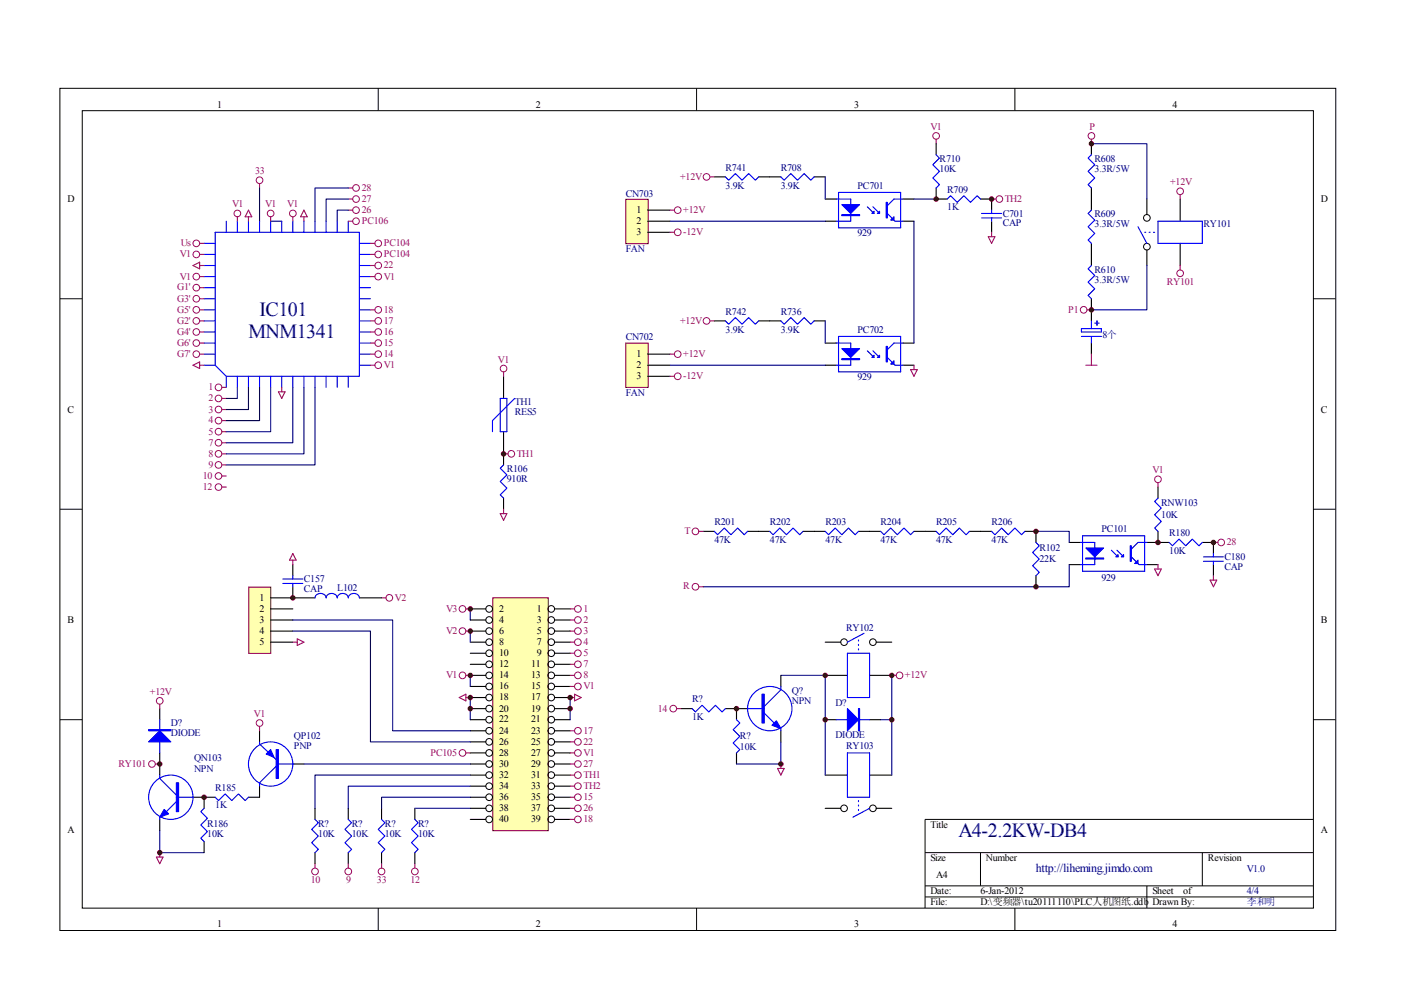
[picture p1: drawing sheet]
<svg xmlns="http://www.w3.org/2000/svg" width="297mm" height="210mm" viewBox="0 0 297 210" stroke-linecap="round" stroke-linejoin="round" font-family="sans-serif">
<g fill="none" stroke="#000" stroke-width=".21">
<path d="M12.7 18.7h270.5v178.6h-270.5zM80.2 18.7v4.7M147.7 18.7v4.7M215.2 18.7v4.7M17.4 23.5h261.1v169h-261.1zM12.7 63.3h4.7M278.4 63.3h4.7M12.7 108h4.7M278.4 108h4.7M12.7 152.6h4.7M278.4 152.6h4.7M278.4 173.7h-82.3v18.8"/>
<path d="M80.2 192.5v4.7M147.7 192.5v4.7M196.1 180.8h82.3M196.1 187.8h82.3M196.1 190.2h82.3M207.9 180.8v7M215.2 192.5v4.7M243.2 187.8v4.7M254.9 180.8v7"/>
</g>
<g fill="none" stroke="#00f" stroke-width=".23">
<path d="M43.3 58.6h2.3M43.3 56.3h2.3M43.3 53.9h2.3M43.3 51.6h2.3M45.6 49.3h30.6v30.5h-28.2l-2.4-2.4zM48 46.9v2.4M50.3 46.9v2.4M52.7 46.9v2.4M55 46.9v2.4M57.4 46.9v2.4M59.7 46.9v2.4M62.1 46.9v2.4"/>
<path d="M64.4 46.9v2.4M66.8 46.9v2.4M69.1 46.9v2.4M71.5 46.9v2.4M73.8 46.9v2.4M76.2 58.6h2.3M76.2 56.3h2.3M76.2 53.9h2.3M76.2 51.6h2.3M43.3 77.4h2.3M43.3 75.1h2.3M43.3 72.7h2.3"/>
<path d="M43.3 70.4h2.3M43.3 68h2.3M43.3 65.7h2.3M43.3 63.3h2.3M43.3 61h2.3M48 79.8v2.3M50.3 79.8v2.3M52.7 79.8v2.3M55 79.8v2.3M57.4 79.8v2.3M59.7 79.8v2.3M62.1 79.8v2.3"/>
<path d="M64.4 79.8v2.3M66.8 79.8v2.3M69.1 79.8v2.3M71.5 79.8v2.3M73.8 79.8v2.3M76.2 77.4h2.3M76.2 75.1h2.3M76.2 72.7h2.3M76.2 70.4h2.3M76.2 68h2.3M76.2 65.7h2.3M76.2 63.3h2.3"/>
<path d="M76.2 61h2.3"/>
</g>
<g fill="none" stroke="#a1006a" stroke-width=".21">
<circle cx="55" cy="38.2" r=".71"/>
<circle cx="75.5" cy="39.9" r=".71"/>
<circle cx="41.6" cy="51.6" r=".71"/>
<circle cx="41.6" cy="53.9" r=".7"/>
<circle cx="41.6" cy="58.6" r=".7"/>
<circle cx="50.3" cy="45.3" r=".71"/>
<circle cx="57.4" cy="45.3" r=".71"/>
<circle cx="62.1" cy="45.3" r=".71"/>
<circle cx="75.5" cy="44.6" r=".71"/>
<circle cx="75.5" cy="46.9" r=".71"/>
<circle cx="75.5" cy="42.2" r=".71"/>
<circle cx="80.2" cy="51.6" r=".71"/>
<circle cx="80.2" cy="53.9" r=".71"/>
<circle cx="80.2" cy="56.3" r=".71"/>
<circle cx="80.2" cy="58.6" r=".71"/>
<circle cx="41.6" cy="65.7" r=".71"/>
<circle cx="41.6" cy="68" r=".71"/>
<circle cx="41.6" cy="72.7" r=".7"/>
<circle cx="41.6" cy="61" r=".7"/>
<circle cx="41.6" cy="75.1" r=".7"/>
<circle cx="41.6" cy="63.3" r=".7"/>
<circle cx="41.6" cy="70.4" r=".7"/>
<circle cx="80.2" cy="68" r=".71"/>
<circle cx="80.2" cy="65.7" r=".71"/>
<circle cx="80.2" cy="75.1" r=".71"/>
<circle cx="80.2" cy="72.7" r=".71"/>
<circle cx="80.2" cy="77.4" r=".71"/>
<circle cx="80.2" cy="70.4" r=".71"/>
<circle cx="46.3" cy="82.1" r=".71"/>
<circle cx="46.3" cy="96.2" r=".71"/>
<circle cx="46.3" cy="98.6" r=".71"/>
<circle cx="46.3" cy="91.5" r=".7"/>
<circle cx="46.3" cy="93.9" r=".7"/>
<circle cx="46.3" cy="84.5" r=".7"/>
<circle cx="46.3" cy="89.2" r=".7"/>
<circle cx="46.3" cy="86.8" r=".7"/>
<circle cx="46.3" cy="100.9" r=".7"/>
<circle cx="46.3" cy="103.3" r=".7"/>
</g>
<g fill="none" stroke="#a1006a" stroke-width=".23">
<path d="M55 38.9v1M73.8 39.9h1M40.9 56.3l1.4-.7v1.4zM42.3 51.6h1M42.3 53.9h1M42.3 58.6h1M42.3 56.3h1M50.3 46v.9M52.7 44.6l.7 1.4h-1.4zM52.7 46v.9M57.4 46v.9M62.1 46v.9"/>
<path d="M64.4 44.6l.7 1.4h-1.4zM64.4 46v.9M73.8 46.9h1M73.8 44.6h1M73.8 42.2h1M78.5 51.6h1M78.5 53.9h1M78.5 58.6h1M78.5 56.3h1M40.9 77.4l1.4-.7v1.4zM42.3 61h1M42.3 63.3h1"/>
<path d="M42.3 65.7h1M42.3 68h1M42.3 70.4h1M42.3 72.7h1M42.3 75.1h1M42.3 77.4h1M78.5 65.7h1M78.5 68h1M78.5 70.4h1M78.5 72.7h1M78.5 75.1h1M78.5 77.4h1"/>
<path d="M47 82.1h1M47 84.5h1M47 86.8h1M47 89.2h1M47 91.5h1M47 93.9h1M47 96.2h1M47 98.6h1M59 83.1h1.4l-.7 1.4zM59.7 82.1v1M47 100.9h1M47 103.3h1"/>
</g>
<path d="M55 39.9v7M73.8 39.9h-7v7M57.4 46.9h2.3M73.8 44.6h-2.3v2.3M73.8 42.2h-4.7v4.7M50.3 82.1v2.4h-2.3M52.7 82.1v4.7h-4.7M55 82.1v7.1h-7M57.4 82.1v9.4h-9.4M62.1 82.1v11.8h-14.1M64.4 82.1v14.1h-16.4M66.8 82.1v16.5h-18.8" fill="none" stroke="#000080" stroke-width=".23"/>
<path d="M132.8 42.3h4.6v9.4h-4.6z" fill="#ffffb0"/>
<path d="M132.7 42.3h4.7v9.4h-4.7z" fill="none" stroke="#800000" stroke-width=".21"/>
<path d="M151.4 37.5h2.4M160.9 37.5h4.7M172.6 37.5h2.4M137.3 44.6h4.7M137.3 46.9h4.7M137.3 49.3h4.7M175 46.9h2.3M175 42.2h2.3M191.4 46.9h2.4M191.4 42.2h2.4" fill="none" stroke="#000" stroke-width=".23"/>
<g fill="none" stroke="#a1006a" stroke-width=".21">
<circle cx="149.8" cy="37.5" r=".71"/>
<circle cx="143.7" cy="49.2" r=".71"/>
<circle cx="143.7" cy="44.6" r=".71"/>
</g>
<path d="M150.5 37.5h.9M142 44.6h1M142 49.3h1" fill="none" stroke="#a1006a" stroke-width=".23"/>
<path d="M153.8 37.5l.7 .7 1.4-1.4 1.4 1.4 1.4-1.4 1.4 1.4 .8-.7M165.6 37.5l.7 .7 1.4-1.4 1.4 1.4 1.4-1.4 1.4 1.4 .7-.7M177.3 42.2h3.1v4.7h-3.1M177.8 40.8h13.2v7.5h-13.2zM183.9 43.9l1.4 1.4M185.1 43.9l1.4 1.4M188.1 45.3l1.7 1.6h1.6M191.4 42.2h-1.9l-1.4 1.4" fill="none" stroke="#00f" stroke-width=".23"/>
<g fill="#00f" stroke="#00f" stroke-width=".23">
<path d="M178.5 43.4h3.8l-1.9 1.9z"/>
<path d="M186.5 44.8v.5h-.5z"/>
<path d="M185.3 44.8v.5h-.5z"/>
<path d="M189.5 46v.7h-.7z"/>
<path d="M178.5 45.5h3.8v.2h-3.8z" fill-rule="evenodd"/>
<path d="M187.9 42.9h.2v3.3h-.2z" fill-rule="evenodd"/>
</g>
<path d="M175 37.5v4.7M142 46.9h33" fill="none" stroke="#000080" stroke-width=".23"/>
<path d="M132.8 72.8h4.6v9.3h-4.6z" fill="#ffffb0"/>
<path d="M132.7 72.7h4.7v9.4h-4.7z" fill="none" stroke="#800000" stroke-width=".21"/>
<g fill="none" stroke="#000" stroke-width=".23">
<path d="M198.5 30.5v2.3M198.5 39.9v2.3h2.3M231.4 30.5v2.3M231.4 39.9v4.7M207.9 42.2h2.3v2.4M210.2 46.9v2.4M231.4 51.6v4.7M243.2 42.2v3.3M243.2 53v3.3M250.2 42.2v4.7M250.2 51.6v4.7M137.3 75.1h4.7"/>
<path d="M137.3 77.4h4.7M137.3 79.8h4.7M151.4 68h2.4M160.9 68h4.7M172.6 68h2.4M175 77.4h2.3M175 72.7h2.3M191.4 77.4h2.4M191.4 72.7h2.4M231.4 63.3v4.7M231.4 72.7v2.4"/>
</g>
<g fill="none" stroke="#a1006a" stroke-width=".21">
<circle cx="198.5" cy="28.8" r=".71"/>
<circle cx="231.4" cy="28.8" r=".71"/>
<circle cx="211.9" cy="42.2" r=".7"/>
<circle cx="143.7" cy="79.8" r=".71"/>
<circle cx="143.7" cy="75.1" r=".71"/>
<circle cx="149.8" cy="68" r=".71"/>
<circle cx="229.8" cy="65.7" r=".71"/>
</g>
<g fill="none" stroke="#a1006a" stroke-width=".23">
<path d="M198.5 29.5v1M231.4 29.5v1M209.5 50.2h1.4l-.7 1.4zM210.2 42.2h1M210.2 49.3v.9M142 75.1h1M142 79.8h1M150.5 68h.9M193.1 78.4h1.4l-.7 1.4zM193.8 77.4v1M230.2 77.4h2.4M230.5 65.7h.9"/>
<path d="M231.4 75.1v2.3"/>
</g>
<g fill="none" stroke="#00f" stroke-width=".23">
<path d="M198.5 32.8l.7 .7-1.4 1.4 1.4 1.4-1.4 1.4 1.4 1.5-.7 .7M231.4 32.8l-.7 .7 1.4 1.4-1.4 1.4 1.4 1.4-1.4 1.5 .7 .7M200.8 42.2l.7-.7 1.4 1.4 1.5-1.4 1.4 1.4 1.4-1.4 .7 .7M208.1 46.2h4.3M208.1 45.3h4.3M210.2 44.6v.7M210.2 46.2v.7M231.4 44.6l-.7 .7 1.4 1.4-1.4 1.4 1.4 1.4-1.4 1.4 .7 .7M231.4 56.3l-.7 .7 1.4 1.4-1.4 1.4 1.4 1.4-1.4 1.4 .7 .7M241.3 48.1l1.9 3.5M242.7 49.3h.2M243.6 49.3h.3"/>
<path d="M244.6 49.3h.2M245.5 46.9h9.4v4.7h-9.4zM153.8 68l.7 .7 1.4-1.4 1.4 1.4 1.4-1.4 1.4 1.4 .8-.7M165.6 68l.7 .7 1.4-1.4 1.4 1.4 1.4-1.4 1.4 1.4 .7-.7M177.3 72.7h3.1v4.7h-3.1M177.8 71.3h13.2v7.5h-13.2zM183.9 74.4l1.4 1.4M185.1 74.4l1.4 1.4M188.1 75.8l1.7 1.6h1.6M191.4 72.7h-1.9l-1.4 1.4M229.3 71.3h4.2M229.3 69.7h4.2v.7h-4.2z"/>
<path d="M231.4 68v1.7M231.4 71.3v1.4M232.1 68.5h.9M232.6 68v1"/>
</g>
<g fill="#00f" stroke="#00f" stroke-width=".23">
<path d="M178.5 73.9h3.8l-1.9 1.9z"/>
<path d="M186.5 75.3v.5h-.5z"/>
<path d="M185.3 75.3v.5h-.5z"/>
<path d="M189.5 76.5v.7h-.7z"/>
<path d="M178.5 76h3.8v.3h-3.8z" fill-rule="evenodd"/>
<path d="M187.9 73.4h.2v3.3h-.2z" fill-rule="evenodd"/>
</g>
<path d="M231.4 30.5h11.8v11.7M193.8 46.9v25.8M193.8 42.2h4.7M243.2 56.3v9.4h-11.8M142 77.4h33M175 68v4.7" fill="none" stroke="#000080" stroke-width=".23"/>
<g fill="#800000" stroke="#800000" stroke-width=".21">
<circle cx="210.2" cy="42.2" r=".47"/>
<circle cx="198.5" cy="42.2" r=".47"/>
<circle cx="231.4" cy="65.7" r=".47"/>
<circle cx="231.4" cy="30.5" r=".47"/>
</g>
<g fill="none" stroke="#000" stroke-width=".21">
<circle cx="243.2" cy="52.3" r=".71"/>
<circle cx="243.2" cy="46.2" r=".71"/>
</g>
<path d="M104.6 126.8h11.6v49.3h-11.6z" fill="#ffffb0"/>
<path d="M104.5 126.8h11.7v49.3h-11.7z" fill="none" stroke="#800000" stroke-width=".21"/>
<g fill="none" stroke="#000" stroke-width=".21">
<circle cx="103.7" cy="129.1" r=".71"/>
<circle cx="103.7" cy="133.8" r=".71"/>
<circle cx="103.7" cy="138.5" r=".71"/>
<circle cx="103.7" cy="136.2" r=".71"/>
<circle cx="103.7" cy="131.5" r=".71"/>
<circle cx="116.9" cy="129.1" r=".71"/>
<circle cx="116.9" cy="133.8" r=".7"/>
<circle cx="116.9" cy="138.5" r=".7"/>
<circle cx="116.9" cy="136.2" r=".7"/>
<circle cx="116.9" cy="131.5" r=".7"/>
<circle cx="103.7" cy="143.2" r=".71"/>
<circle cx="103.7" cy="157.3" r=".71"/>
<circle cx="103.7" cy="145.5" r=".71"/>
<circle cx="103.7" cy="140.8" r=".71"/>
<circle cx="103.7" cy="159.6" r=".71"/>
<circle cx="103.7" cy="152.6" r=".71"/>
<circle cx="103.7" cy="147.9" r=".71"/>
<circle cx="103.7" cy="154.9" r=".71"/>
<circle cx="103.7" cy="150.2" r=".71"/>
<circle cx="116.9" cy="143.2" r=".71"/>
<circle cx="116.9" cy="157.3" r=".71"/>
<circle cx="116.9" cy="145.5" r=".71"/>
<circle cx="116.9" cy="140.8" r=".71"/>
<circle cx="116.9" cy="159.6" r=".71"/>
<circle cx="116.9" cy="152.6" r=".7"/>
<circle cx="116.9" cy="147.9" r=".7"/>
<circle cx="116.9" cy="154.9" r=".7"/>
<circle cx="116.9" cy="150.2" r=".7"/>
<circle cx="103.7" cy="173.7" r=".71"/>
<circle cx="103.7" cy="162" r=".71"/>
<circle cx="103.7" cy="164.3" r=".71"/>
<circle cx="103.7" cy="171.4" r=".71"/>
<circle cx="103.7" cy="169" r=".71"/>
<circle cx="103.7" cy="166.7" r=".71"/>
<circle cx="116.9" cy="173.7" r=".71"/>
<circle cx="116.9" cy="162" r=".7"/>
<circle cx="116.9" cy="164.3" r=".7"/>
<circle cx="116.9" cy="171.4" r=".7"/>
<circle cx="116.9" cy="169" r=".7"/>
<circle cx="116.9" cy="166.7" r=".7"/>
</g>
<g fill="none" stroke="#000" stroke-width=".23">
<path d="M106.8 79.8v4.7M106.8 91.5v7.1M106.8 105.6v2.4M99.7 129.1h3.3M99.7 131.5h3.3M99.7 133.8h3.3M99.7 136.2h3.3M99.7 138.5h3.3M117.6 129.1h3.3M117.6 131.5h3.3M117.6 133.8h3.3M117.6 136.2h3.3"/>
<path d="M117.6 138.5h3.3M33.9 150.2v2.4M33.9 159.6v4.7M55 154.9v2.4M99.7 140.9h3.3M99.7 143.2h3.3M99.7 145.5h3.3M99.7 147.9h3.3M99.7 150.2h3.3M99.7 152.6h3.3M99.7 154.9h3.3M99.7 157.3h3.3"/>
<path d="M99.7 159.6h3.3M117.6 140.9h3.3M117.6 143.2h3.3M117.6 145.5h3.3M117.6 147.9h3.3M117.6 150.2h3.3M117.6 152.6h3.3M117.6 154.9h3.3M117.6 157.3h3.3M117.6 159.6h3.3M33.9 173.7v2.4M40.9 169h4.7"/>
<path d="M43.3 169v2.4M43.3 178.4v2.4M55 166.7v2.3h-2.3M62.1 162h2.3M66.8 171.4v2.3M73.8 171.4v2.3M80.9 171.4v2.3M88 171.4v2.3M99.7 162h3.3M99.7 164.3h3.3M99.7 166.7h3.3M99.7 169h3.3"/>
<path d="M99.7 171.4h3.3M99.7 173.7h3.3M117.6 162h3.3M117.6 164.3h3.3M117.6 166.7h3.3M117.6 169h3.3M117.6 171.4h3.3M117.6 173.7h3.3M66.8 180.8v2.3M73.8 180.8v2.3M80.9 180.8v2.3M88 180.8v2.3"/>
</g>
<g fill="none" stroke="#a1006a" stroke-width=".21">
<circle cx="106.8" cy="78.1" r=".7"/>
<circle cx="108.4" cy="96.2" r=".71"/>
<circle cx="98.1" cy="129.1" r=".71"/>
<circle cx="98.1" cy="133.8" r=".71"/>
<circle cx="122.5" cy="129.1" r=".71"/>
<circle cx="122.5" cy="133.8" r=".71"/>
<circle cx="122.5" cy="138.5" r=".71"/>
<circle cx="122.5" cy="136.2" r=".71"/>
<circle cx="122.5" cy="131.5" r=".71"/>
<circle cx="33.9" cy="148.6" r=".71"/>
<circle cx="55" cy="153.3" r=".71"/>
<circle cx="98.1" cy="143.2" r=".71"/>
<circle cx="98.1" cy="159.6" r=".71"/>
<circle cx="122.5" cy="143.2" r=".71"/>
<circle cx="122.5" cy="157.3" r=".71"/>
<circle cx="122.5" cy="145.5" r=".71"/>
<circle cx="122.5" cy="140.8" r=".71"/>
<circle cx="122.5" cy="159.6" r=".71"/>
<circle cx="122.5" cy="154.9" r=".71"/>
<circle cx="32.2" cy="162" r=".71"/>
<circle cx="122.5" cy="173.7" r=".71"/>
<circle cx="122.5" cy="162" r=".71"/>
<circle cx="122.5" cy="164.3" r=".71"/>
<circle cx="122.5" cy="171.4" r=".71"/>
<circle cx="122.5" cy="169" r=".71"/>
<circle cx="122.5" cy="166.7" r=".71"/>
<circle cx="66.8" cy="184.8" r=".71"/>
<circle cx="73.8" cy="184.8" r=".71"/>
<circle cx="80.9" cy="184.8" r=".71"/>
<circle cx="88" cy="184.8" r=".71"/>
</g>
<g fill="none" stroke="#a1006a" stroke-width=".23">
<path d="M106.8 78.8v1M106.8 96.2h.9M106.1 108.9h1.4l-.7 1.4zM106.8 108v.9M98.8 129.1h.9M98.8 133.8h.9M120.9 129.1h.9M120.9 133.8h.9M120.9 131.5h.9M120.9 136.2h.9M120.9 138.5h.9M33.9 149.3v.9"/>
<path d="M55 154v.9M97.4 147.9l1.4-.7v1.4zM98.8 143.2h.9M98.8 159.6h.9M98.8 147.9h.9M120.9 143.2h.9M120.9 159.6h.9M120.9 140.9h.9M120.9 145.5h.9M120.9 147.9h.9M120.9 154.9h.9M120.9 157.3h.9"/>
<path d="M121.8 147.2l1.4 .7-1.4 .7zM32.9 162h1M120.9 162h.9M120.9 164.3h.9M120.9 166.7h.9M120.9 169h.9M120.9 171.4h.9M120.9 173.7h.9M33.2 181.7h1.4l-.7 1.4zM33.9 180.8v.9M66.8 183.1v1M73.8 183.1v1"/>
<path d="M80.9 183.1v1M88 183.1v1"/>
</g>
<path d="M99.7 129.1v2.4M99.7 133.8v2.4M99.7 143.2v2.3M99.7 147.9v4.7M120.9 147.9v4.7M33.9 176.1v4.7h9.4M64.4 162h35.3M88 171.4h11.7M99.7 164.3h-32.9v7.1M99.7 166.7h-25.9v4.7M99.7 169h-18.8v2.4" fill="none" stroke="#000080" stroke-width=".23"/>
<g fill="#800000" stroke="#800000" stroke-width=".21">
<circle cx="99.7" cy="129.1" r=".47"/>
<circle cx="99.7" cy="133.8" r=".47"/>
<circle cx="99.7" cy="143.2" r=".47"/>
<circle cx="120.9" cy="147.9" r=".47"/>
<circle cx="120.9" cy="150.2" r=".47"/>
<circle cx="99.7" cy="147.9" r=".47"/>
<circle cx="99.7" cy="150.2" r=".47"/>
<circle cx="43.3" cy="169" r=".47"/>
<circle cx="33.9" cy="162" r=".47"/>
<circle cx="33.9" cy="180.8" r=".47"/>
</g>
<g fill="none" stroke="#00f" stroke-width=".23">
<path d="M106.1 84.5h1.4v7h-1.4zM106.8 98.6l-.7 .7 1.4 1.4-1.4 1.4 1.4 1.4-1.4 1.4 .7 .7M109.1 84.5l-4.7 4.7v2.3M33.9 152.6v7M55 157.3v.5l3.6 3.3M33.9 164.3v.7l3.5 3.6M33.9 173.3v.4M37.4 170l-2.1 2.1M37.4 169h3.5M43.3 171.4l-.7 .7 1.4 1.4-1.4 1.4 1.4 1.4-1.4 1.4 .7 .7M45.6 169l.7 .7 1.4-1.4 1.4 1.4 1.5-1.4 1.4 1.4 .7-.7M58.6 162.5l-3.6 3.5v.7"/>
<path d="M59 162h3.3M66.8 173.7l.7 .7-1.4 1.4 1.4 1.5-1.4 1.4 1.4 1.4-.7 .7M73.8 173.7l.7 .7-1.4 1.4 1.4 1.5-1.4 1.4 1.4 1.4-.7 .7M80.9 173.7l.7 .7-1.4 1.4 1.4 1.5-1.4 1.4 1.4 1.4-.7 .7M88 173.7l.7 .7-1.5 1.4 1.5 1.5-1.5 1.4 1.5 1.4-.7 .7"/>
<circle cx="36.2" cy="169" r="4.7"/>
<circle cx="57.4" cy="162" r="4.7"/>
</g>
<g fill="#00f" stroke="#00f" stroke-width=".23">
<path d="M34.8 171.6l.9 1-1.8 .7z"/>
<path d="M56.4 159.9l1-1 .7 1.7z"/>
<path d="M31.5 157.3l2.4-2.4 2.3 2.4z"/>
<path d="M37.4 166h.5v6.1h-.5z" fill-rule="evenodd"/>
<path d="M58.6 158.9h.4v6.1h-.4z" fill-rule="evenodd"/>
<path d="M31.5 154.7h4.7v.2h-4.7z" fill-rule="evenodd"/>
</g>
<path d="M52.8 124.6h4.6v13.9h-4.6z" fill="#ffffb0"/>
<path d="M52.7 124.5h4.7v14h-4.7z" fill="none" stroke="#800000" stroke-width=".21"/>
<g fill="none" stroke="#000" stroke-width=".23">
<path d="M62.1 119.7v2.4M149.1 112.7h2.3M158.5 112.7h4.7M170.3 112.7h4.7M182 112.7h4.7M193.8 112.7h4.7M205.5 112.7h4.7M217.3 112.7h2.3v2.3M226.7 115h2.3M226.7 119.7h2.3M243.2 115h4.7M243.2 119.7h2.3"/>
<path d="M245.5 103.3v2.3M245.5 112.7v2.3M254.9 115h2.4v2.4M257.3 119.7v2.4M57.4 126.8h9.4M57.4 129.1h4.7M57.4 131.5h4.7M57.4 133.8h4.7M57.4 136.2h4.7M62.1 124.4v2.4M76.2 126.8h4.7M175 136.2h3.3"/>
<path d="M185.8 136.2h3.3M219.6 122.1v2.3M144.4 150.2h2.3M153.8 150.2h4.7M156.2 150.2v2.4M156.2 159.6v2.4M165.6 143.2v2.3M165.6 154.9v2.4M175 143.2h4.7M175 152.6h2.3M184.4 143.2h4.7M184.4 152.6h2.3"/>
<path d="M175 171.4h3.3M175 164.3h4.7M184.4 164.3h4.7M185.8 171.4h3.3"/>
</g>
<g fill="none" stroke="#a1006a" stroke-width=".21">
<circle cx="250.2" cy="40.6" r=".71"/>
<circle cx="250.2" cy="57.9" r=".71"/>
<circle cx="147.4" cy="112.7" r=".71"/>
<circle cx="245.5" cy="101.6" r=".71"/>
<circle cx="258.9" cy="115" r=".7"/>
<circle cx="82.5" cy="126.8" r=".71"/>
<circle cx="147.5" cy="124.4" r=".71"/>
<circle cx="142.7" cy="150.2" r=".71"/>
<circle cx="190.7" cy="143.2" r=".71"/>
</g>
<g fill="none" stroke="#a1006a" stroke-width=".23">
<path d="M250.2 41.3v.9M250.2 56.3v.9M62.1 117.4l.7 1.4h-1.4zM62.1 118.8v.9M148.2 112.7h.9M245.5 102.3v1M245.5 119.7v1M257.3 115h.9M62.1 136.2h.9M63 135.4l1.4 .8-1.4 .7zM80.9 126.8h.9M148.2 124.4h.9"/>
<path d="M244.8 120.7h1.4l-.7 1.4zM256.6 123h1.4l-.7 1.4zM257.3 122.1v.9M143.5 150.2h.9M189.1 143.2h.9M164.9 162.9h1.4l-.7 1.4zM165.6 162v.9"/>
</g>
<g fill="none" stroke="#00f" stroke-width=".23">
<path d="M151.4 112.7l.8 .7 1.4-1.4 1.4 1.4 1.4-1.4 1.4 1.4 .7-.7M163.2 112.7l.7 .7 1.4-1.4 1.4 1.4 1.4-1.4 1.5 1.4 .7-.7M175 112.7l.7 .7 1.4-1.4 1.4 1.4 1.4-1.4 1.4 1.4 .7-.7M186.7 112.7l.7 .7 1.4-1.4 1.4 1.4 1.5-1.4 1.4 1.4 .7-.7M198.5 112.7l.7 .7 1.4-1.4 1.4 1.4 1.4-1.4 1.4 1.4 .7-.7M210.2 112.7l.7 .7 1.5-1.4 1.4 1.4 1.4-1.4 1.4 1.4 .7-.7M219.6 115l.8 .7-1.5 1.4 1.5 1.4-1.5 1.4 1.5 1.5-.8 .7M229 115h3.1v4.7h-3.1M229.5 113.6h13.2v7.5h-13.2zM235.6 116.7l1.4 1.4M236.8 116.7l1.4 1.4M239.9 118.1l1.6 1.6h1.7"/>
<path d="M243.2 115h-1.9l-1.4 1.4M245.5 105.6l-.7 .7 1.4 1.4-1.4 1.4 1.4 1.5-1.4 1.4 .7 .7M247.9 115l.7 .7 1.4-1.4 1.4 1.4 1.4-1.4 1.4 1.4 .7-.7M255.2 118.1h4.2M255.2 119h4.2M257.3 117.4v.7M257.3 119v.7M60 122.8h4.2M60 123.7h4.2M62.1 122.1v.7M62.1 123.7v.7M66.8 126.8a1.21 1.21 0 0 1 1.2-1 1.21 1.21 0 0 1 1.1 1"/>
<path d="M69.1 126.8a1.21 1.21 0 0 1 1.2-1 1.21 1.21 0 0 1 1.2 1 1.21 1.21 0 0 1 1.2-1 1.21 1.21 0 0 1 1.1 1 1.21 1.21 0 0 1 1.2-1 1.21 1.21 0 0 1 1.2 1M179.7 138.5h4.7v9.4h-4.7zM182 135.7v.2M182 136.6v.3M182 137.6v.2M183.2 134.3l-3.5 1.9M146.7 150.2l.7 .7 1.5-1.4 1.4 1.4 1.4-1.4 1.4 1.4 .7-.7M156.2 152.6l.7 .7-1.5 1.4 1.5 1.4-1.5 1.4 1.5 1.4-.7 .7M158.5 150.2h3.5M162 151.2l2.1 2.1M165.6 145.5v.8l-3.6 3.5M165.6 154.5v.4"/>
<path d="M177.3 152.6h7.1M179.7 159.6h4.7v9.4h-4.7zM182 169.7v.3M182 170.7v.2M182 171.6v.3M184.4 171.4l-3.6 1.9"/>
<circle cx="163.2" cy="150.2" r="4.7"/>
</g>
<g fill="#800000" stroke="#800000" stroke-width=".21">
<circle cx="62.1" cy="126.8" r=".47"/>
<circle cx="106.8" cy="96.2" r=".47"/>
<circle cx="245.5" cy="115" r=".47"/>
<circle cx="257.3" cy="115" r=".47"/>
<circle cx="219.6" cy="112.7" r=".47"/>
<circle cx="219.6" cy="124.4" r=".47"/>
<circle cx="156.1" cy="150.2" r=".47"/>
<circle cx="189.1" cy="143.2" r=".47"/>
<circle cx="189.1" cy="152.6" r=".47"/>
<circle cx="175" cy="143.2" r=".47"/>
<circle cx="175" cy="152.6" r=".47"/>
<circle cx="165.6" cy="162" r=".47"/>
</g>
<path d="M219.6 112.7h7.1v2.3M226.7 119.7v4.7h-77.6M62.1 131.5h21.1v23.4h16.5M62.1 133.8h16.4v23.5h21.2M165.6 143.2h9.4v21.1M165.6 157.3v4.7h-9.4M186.7 152.6h2.4M189.1 143.2v21.1" fill="none" stroke="#000080" stroke-width=".23"/>
<g fill="#00f" stroke="#00f" stroke-width=".23">
<path d="M230.2 116.2h3.8l-1.9 1.9z"/>
<path d="M237.7 118.1l.5-.5v.5z"/>
<path d="M236.6 118.1l.4-.5v.5z"/>
<path d="M241.3 118.8v.7h-.7z"/>
<path d="M164.6 152.8l1 1.7-1.9-.7z"/>
<path d="M179.7 150.2l2.3 2.4-2.3 2.3z"/>
<path d="M230.2 118.3h3.8v.2h-3.8z" fill-rule="evenodd"/>
<path d="M239.6 115.7h.3v3.3h-.3z" fill-rule="evenodd"/>
<path d="M161.6 147.2h.4v6.1h-.4z" fill-rule="evenodd"/>
<path d="M182 150.2h.3v4.7h-.3z" fill-rule="evenodd"/>
</g>
<g fill="none" stroke="#000" stroke-width=".21">
<circle cx="179" cy="136.2" r=".71"/>
<circle cx="185.1" cy="136.2" r=".71"/>
<circle cx="179" cy="171.4" r=".71"/>
<circle cx="185.1" cy="171.4" r=".71"/>
</g>
<g font-size="4.2" fill="#000080">
<text x="52.7" y="71.6">MNM1341</text>
<text x="55" y="67">IC101</text>
<text x="203.2" y="177.4">A4-2.2KW-DB4</text>
</g>
<text font-size="2.5" fill="#000080" x="219.6" y="184.8">http://liheming.jimdo.com</text>
<g font-size="2.1">
<text x="46.1" y="22.9">1</text>
<text x="113.6" y="22.9">2</text>
<text x="181.1" y="22.9">3</text>
<text x="248.6" y="22.9">4</text>
<text x="14.3" y="42.8">D</text>
<text x="135" y="45.1">1</text>
<text x="135" y="47.5">2</text>
<text x="280.1" y="42.8">D</text>
<text x="135" y="49.9">3</text>
<text x="135" y="75.7">1</text>
<text x="135" y="78.1">2</text>
<text x="135" y="80.4">3</text>
<text x="14.3" y="87.5">C</text>
<text x="280.1" y="87.5">C</text>
<text x="55" y="127.4">1</text>
<text x="55" y="129.7">2</text>
<text x="105.8" y="129.7">2</text>
<text x="113.8" y="129.7">1</text>
<text x="14.3" y="132.1">B</text>
<text x="55" y="132.1">3</text>
<text x="55" y="134.4">4</text>
<text x="55" y="136.8">5</text>
<text x="105.8" y="132.1">4</text>
<text x="105.8" y="134.4">6</text>
<text x="105.8" y="136.8">8</text>
<text x="113.8" y="132.1">3</text>
<text x="113.8" y="134.4">5</text>
<text x="113.8" y="136.8">7</text>
<text x="280.1" y="132.1">B</text>
<text x="105.8" y="139.1">10</text>
<text x="105.8" y="141.5">12</text>
<text x="105.8" y="143.8">14</text>
<text x="112.6" y="141.5">11</text>
<text x="112.6" y="143.8">13</text>
<text x="113.8" y="139.1">9</text>
<text x="105.8" y="146.1">16</text>
<text x="105.8" y="148.5">18</text>
<text x="112.6" y="146.1">15</text>
<text x="112.6" y="148.5">17</text>
<text x="105.8" y="150.9">20</text>
<text x="105.8" y="153.2">22</text>
<text x="105.8" y="155.5">24</text>
<text x="112.6" y="150.9">19</text>
<text x="112.6" y="153.2">21</text>
<text x="112.6" y="155.5">23</text>
<text x="105.8" y="157.9">26</text>
<text x="105.8" y="160.3">28</text>
<text x="112.6" y="157.9">25</text>
<text x="112.6" y="160.3">27</text>
<text x="105.8" y="162.6">30</text>
<text x="105.8" y="164.9">32</text>
<text x="105.8" y="167.3">34</text>
<text x="112.6" y="162.6">29</text>
<text x="112.6" y="164.9">31</text>
<text x="112.6" y="167.3">33</text>
<text x="105.8" y="169.6">36</text>
<text x="105.8" y="172">38</text>
<text x="112.6" y="169.6">35</text>
<text x="112.6" y="172">37</text>
<text x="14.3" y="176.7">A</text>
<text x="105.8" y="174.3">40</text>
<text x="112.6" y="174.3">39</text>
<text x="197.3" y="175.5">Title</text>
<text x="280.1" y="176.7">A</text>
<text x="197.3" y="182.6">Size</text>
<text x="209" y="182.6">Number</text>
<text x="256.1" y="182.6">Revision</text>
<text x="197.3" y="189.6">Date:</text>
<text x="197.3" y="192">File:</text>
<text x="198.5" y="186.1">A4</text>
<text x="207.9" y="189.6">6-Jan-2012</text>
<text x="207.9" y="192">D:\变频器\tu20111110\PLC人机图纸.ddb</text>
<text x="244.3" y="189.6">Sheet</text>
<text x="244.3" y="192">Drawn By:</text>
<text x="250.9" y="189.6">of</text>
<text x="46.1" y="196.6">1</text>
<text x="113.6" y="196.6">2</text>
<text x="181.1" y="196.6">3</text>
<text x="248.6" y="196.6">4</text>
</g>
<g font-size="2.1" fill="#a1006a">
<text x="197.3" y="27.5">V1</text>
<text x="231" y="27.5">P</text>
<text x="54.1" y="36.9">33</text>
<text x="76.7" y="40.5">28</text>
<text x="144.2" y="38.1">+12V</text>
<text x="248.1" y="39.3">+12V</text>
<text x="49.2" y="44">V1</text>
<text x="56.2" y="44">V1</text>
<text x="60.9" y="44">V1</text>
<text x="76.7" y="47.5">PC106</text>
<text x="76.7" y="45.1">26</text>
<text x="76.7" y="42.8">27</text>
<text x="144.9" y="45.1">+12V</text>
<text x="213" y="42.8">TH2</text>
<text x="38.4" y="52.2">Us</text>
<text x="81.4" y="52.2">PC104</text>
<text x="144.9" y="49.9">-12V</text>
<text x="38.1" y="54.5">V1</text>
<text x="38.1" y="59.3">V1</text>
<text x="81.4" y="54.5">PC104</text>
<text x="81.4" y="56.9">22</text>
<text x="81.4" y="59.3">V1</text>
<text x="37.6" y="61.6">G1'</text>
<text x="37.6" y="63.9">G3'</text>
<text x="247.4" y="60.5">RY101</text>
<text x="37.6" y="66.3">G5'</text>
<text x="37.6" y="68.7">G2'</text>
<text x="37.6" y="71">G4'</text>
<text x="81.4" y="71">16</text>
<text x="81.4" y="68.7">17</text>
<text x="81.4" y="66.3">18</text>
<text x="144.2" y="68.7">+12V</text>
<text x="226.5" y="66.3">P1</text>
<text x="37.6" y="73.3">G6'</text>
<text x="37.6" y="75.7">G7'</text>
<text x="81.4" y="75.7">14</text>
<text x="81.4" y="73.3">15</text>
<text x="105.6" y="76.9">V1</text>
<text x="144.9" y="75.7">+12V</text>
<text x="44.2" y="82.7">1</text>
<text x="81.4" y="78.1">V1</text>
<text x="144.9" y="80.4">-12V</text>
<text x="44.2" y="85.1">2</text>
<text x="44.2" y="87.5">3</text>
<text x="44.2" y="89.8">4</text>
<text x="44.2" y="92.1">5</text>
<text x="44.2" y="94.5">7</text>
<text x="43" y="101.5">10</text>
<text x="44.2" y="96.9">8</text>
<text x="44.2" y="99.2">9</text>
<text x="109.6" y="96.9">TH1</text>
<text x="244.3" y="100.3">V1</text>
<text x="43" y="103.9">12</text>
<text x="145.1" y="113.3">T</text>
<text x="260.1" y="115.6">28</text>
<text x="144.9" y="125">R</text>
<text x="83.7" y="127.4">V2</text>
<text x="94.6" y="129.7">V3</text>
<text x="123.7" y="129.7">1</text>
<text x="94.6" y="134.4">V2</text>
<text x="123.7" y="132.1">2</text>
<text x="123.7" y="134.4">3</text>
<text x="123.7" y="136.8">4</text>
<text x="94.6" y="143.8">V1</text>
<text x="123.7" y="139.1">5</text>
<text x="123.7" y="141.5">7</text>
<text x="123.7" y="143.8">8</text>
<text x="191.9" y="143.8">+12V</text>
<text x="31.7" y="147.3">+12V</text>
<text x="123.7" y="146.1">V1</text>
<text x="53.8" y="152">V1</text>
<text x="123.7" y="155.5">17</text>
<text x="139.4" y="150.9">14</text>
<text x="91.3" y="160.3">PC105</text>
<text x="123.7" y="157.9">22</text>
<text x="123.7" y="160.3">V1</text>
<text x="25.1" y="162.6">RY101</text>
<text x="123.7" y="162.6">27</text>
<text x="123.7" y="164.9">TH1</text>
<text x="123.7" y="167.3">TH2</text>
<text x="123.7" y="169.6">15</text>
<text x="123.7" y="172">26</text>
<text x="123.7" y="174.3">18</text>
<text x="65.9" y="187.3">10</text>
<text x="73.4" y="187.3">9</text>
<text x="79.9" y="187.3">33</text>
<text x="87" y="187.3">12</text>
</g>
<g font-size="2.1" fill="#000080">
<text x="199.2" y="34.4">R710</text>
<text x="232.1" y="34.4">R608</text>
<text x="132.7" y="41.7">CN703</text>
<text x="153.8" y="36.3">R741</text>
<text x="153.8" y="40">3.9K</text>
<text x="165.5" y="36.3">R708</text>
<text x="165.5" y="40">3.9K</text>
<text x="181.8" y="40">PC701</text>
<text x="199.2" y="36.5">10K</text>
<text x="200.8" y="40.9">R709</text>
<text x="232.1" y="36.5">3.3R/5W</text>
<text x="200.8" y="44.5">1K</text>
<text x="212.6" y="45.9">C701</text>
<text x="232.1" y="46.1">R609</text>
<text x="132.7" y="53.4">FAN</text>
<text x="181.8" y="50.1">929</text>
<text x="212.6" y="48">CAP</text>
<text x="232.1" y="48.2">3.3R/5W</text>
<text x="255.2" y="48.2">RY101</text>
<text x="232.1" y="57.8">R610</text>
<text x="232.1" y="60">3.3R/5W</text>
<text x="153.8" y="66.7">R742</text>
<text x="153.8" y="70.5">3.9K</text>
<text x="165.5" y="66.7">R736</text>
<text x="165.5" y="70.5">3.9K</text>
<text x="181.8" y="70.5">PC702</text>
<text x="233.8" y="71.7">8个</text>
<text x="132.7" y="72.2">CN702</text>
<text x="132.7" y="83.9">FAN</text>
<text x="181.8" y="80.6">929</text>
<text x="109.1" y="85.8">TH1</text>
<text x="109.1" y="87.9">RES5</text>
<text x="107.4" y="100.1">R106</text>
<text x="107.4" y="102.2">910R</text>
<text x="246.2" y="107.4">RNW103</text>
<text x="151.5" y="111.4">R201</text>
<text x="163.2" y="111.4">R202</text>
<text x="175" y="111.4">R203</text>
<text x="186.7" y="111.4">R204</text>
<text x="198.5" y="111.4">R205</text>
<text x="210.2" y="111.4">R206</text>
<text x="233.5" y="112.8">PC101</text>
<text x="246.2" y="109.7">10K</text>
<text x="247.9" y="113.7">R180</text>
<text x="151.5" y="115.2">47K</text>
<text x="163.2" y="115.2">47K</text>
<text x="175" y="115.2">47K</text>
<text x="186.7" y="115.2">47K</text>
<text x="198.5" y="115.2">47K</text>
<text x="210.2" y="115.2">47K</text>
<text x="220.4" y="116.8">R102</text>
<text x="220.4" y="119.1">22K</text>
<text x="247.9" y="117.5">10K</text>
<text x="259.6" y="118.6">C180</text>
<text x="64.4" y="123.4">C157</text>
<text x="64.4" y="125.5">CAP</text>
<text x="71.5" y="125.2">L102</text>
<text x="233.5" y="123.1">929</text>
<text x="259.6" y="120.7">CAP</text>
<text x="179.4" y="133.7">RY102</text>
<text x="146.7" y="148.9">R?</text>
<text x="167.9" y="147.1">Q?</text>
<text x="167.9" y="149.2">NPN</text>
<text x="177.1" y="149.7">D?</text>
<text x="36.2" y="153.9">D?</text>
<text x="146.7" y="152.8">1K</text>
<text x="36.2" y="156.1">DIODE</text>
<text x="41.1" y="161.4">QN103</text>
<text x="62.3" y="156.7">QP102</text>
<text x="62.3" y="158.8">PNP</text>
<text x="156.9" y="156.7">R?</text>
<text x="156.9" y="159.1">10K</text>
<text x="177.1" y="156.5">DIODE</text>
<text x="179.4" y="158.8">RY103</text>
<text x="41.1" y="163.8">NPN</text>
<text x="45.6" y="167.7">R185</text>
<text x="45.6" y="171.3">1K</text>
<text x="43.9" y="175.3">R186</text>
<text x="43.9" y="177.4">10K</text>
<text x="67.5" y="175.3">R?</text>
<text x="67.5" y="177.4">10K</text>
<text x="74.6" y="175.3">R?</text>
<text x="74.6" y="177.4">10K</text>
<text x="81.6" y="175.3">R?</text>
<text x="81.6" y="177.4">10K</text>
<text x="88.6" y="175.3">R?</text>
<text x="88.6" y="177.4">10K</text>
<text x="264.3" y="184.9">V1.0</text>
<text x="264.3" y="192">李和明</text>
<text x="264.3" y="189.6">4/4</text>
</g>
</svg>
